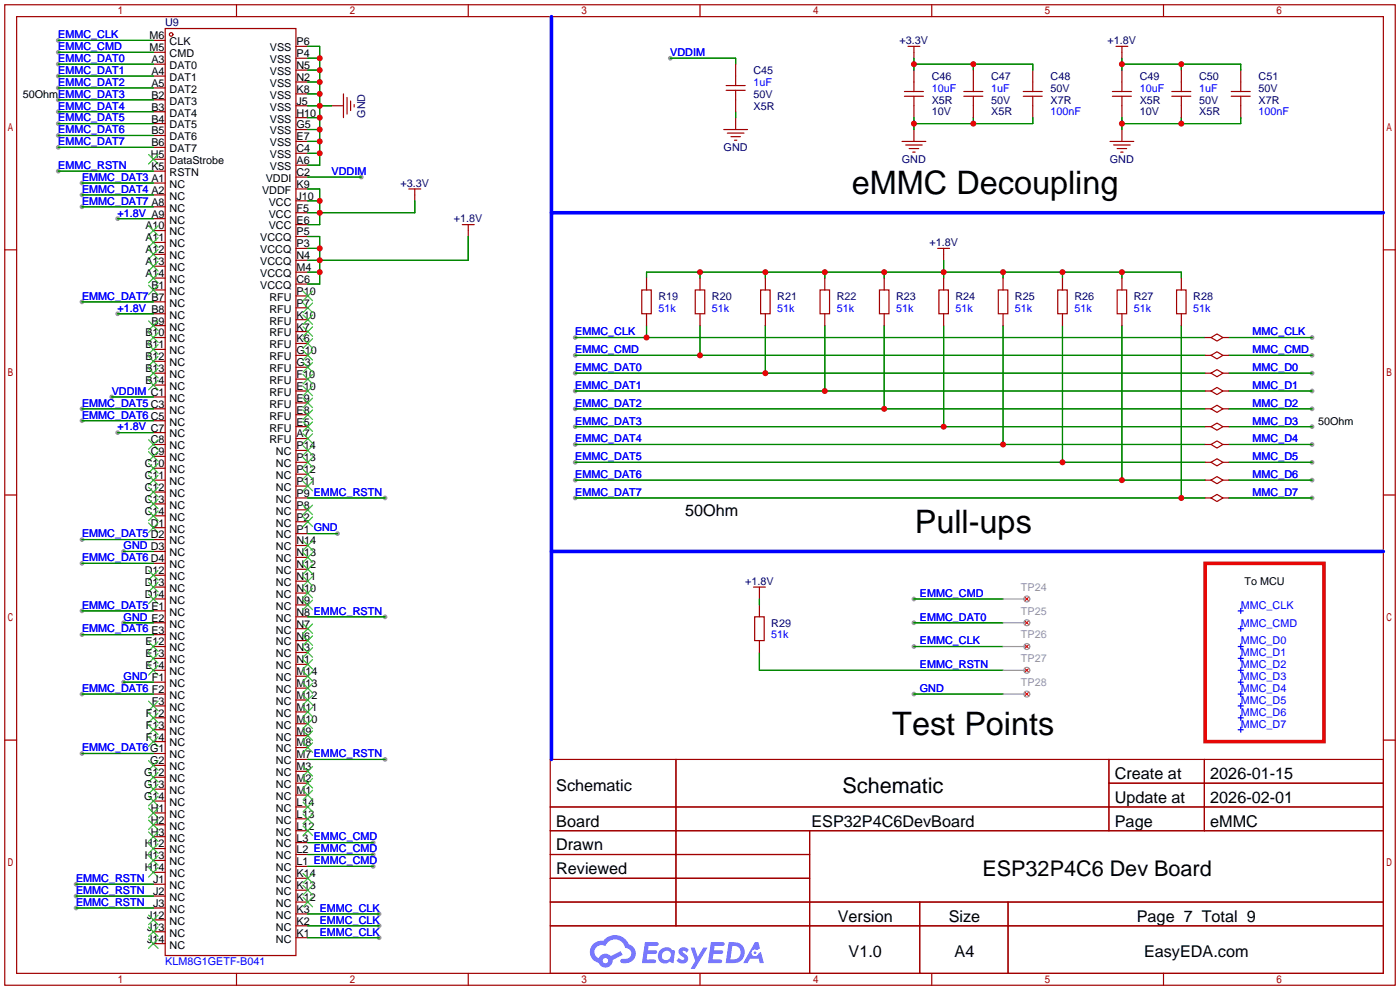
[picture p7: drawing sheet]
<svg xmlns="http://www.w3.org/2000/svg" width="299mm" height="212mm" viewBox="0 0 299 212" stroke-linecap="round" stroke-linejoin="round" font-family="sans-serif">
<g fill="#999">
<circle cx="77.2" cy="37.8" r=".51"/>
<circle cx="143.3" cy="12.4" r=".51"/>
<circle cx="12.4" cy="8.6" r=".51"/>
<circle cx="12.4" cy="11.2" r=".51"/>
<circle cx="12.4" cy="13.7" r=".51"/>
<circle cx="12.4" cy="16.3" r=".51"/>
<circle cx="12.4" cy="18.8" r=".51"/>
<circle cx="12.4" cy="21.3" r=".51"/>
<circle cx="12.4" cy="23.9" r=".51"/>
<circle cx="12.4" cy="26.4" r=".51"/>
<circle cx="12.4" cy="29" r=".51"/>
<circle cx="12.4" cy="31.5" r=".51"/>
<circle cx="122.9" cy="72.1" r=".51"/>
<circle cx="122.9" cy="75.9" r=".51"/>
<circle cx="122.9" cy="79.8" r=".51"/>
<circle cx="122.9" cy="83.6" r=".51"/>
<circle cx="122.9" cy="87.4" r=".51"/>
<circle cx="122.9" cy="91.2" r=".51"/>
<circle cx="122.9" cy="95" r=".51"/>
<circle cx="122.9" cy="98.8" r=".51"/>
<circle cx="122.9" cy="102.6" r=".51"/>
<circle cx="122.9" cy="106.4" r=".51"/>
<circle cx="280.4" cy="72.1" r=".51"/>
<circle cx="280.4" cy="75.9" r=".51"/>
<circle cx="280.4" cy="79.8" r=".51"/>
<circle cx="280.4" cy="83.6" r=".51"/>
<circle cx="280.4" cy="87.4" r=".51"/>
<circle cx="280.4" cy="91.2" r=".51"/>
<circle cx="280.4" cy="95" r=".51"/>
<circle cx="280.4" cy="98.8" r=".51"/>
<circle cx="280.4" cy="102.6" r=".51"/>
<circle cx="280.4" cy="106.4" r=".51"/>
<circle cx="195.3" cy="133.1" r=".51"/>
<circle cx="195.3" cy="128" r=".51"/>
<circle cx="195.3" cy="148.3" r=".51"/>
<circle cx="17.5" cy="39.1" r=".51"/>
<circle cx="17.5" cy="41.7" r=".51"/>
<circle cx="17.5" cy="44.2" r=".51"/>
<circle cx="17.5" cy="89.9" r=".51"/>
<circle cx="25.1" cy="92.5" r=".51"/>
<circle cx="25.1" cy="67.1" r=".51"/>
<circle cx="25.1" cy="46.7" r=".51"/>
<circle cx="17.5" cy="64.5" r=".51"/>
<circle cx="23.9" cy="84.8" r=".51"/>
<circle cx="17.5" cy="87.4" r=".51"/>
<circle cx="17.5" cy="115.3" r=".51"/>
<circle cx="17.5" cy="130.6" r=".51"/>
<circle cx="26.4" cy="117.9" r=".51"/>
<circle cx="26.4" cy="133.1" r=".51"/>
<circle cx="26.4" cy="145.8" r=".51"/>
<circle cx="17.5" cy="120.4" r=".51"/>
<circle cx="17.5" cy="135.6" r=".51"/>
<circle cx="17.5" cy="148.3" r=".51"/>
<circle cx="17.5" cy="161" r=".51"/>
<circle cx="79.8" cy="185.2" r=".51"/>
<circle cx="79.8" cy="182.6" r=".51"/>
<circle cx="79.8" cy="180.1" r=".51"/>
<circle cx="81" cy="200.4" r=".51"/>
<circle cx="81" cy="197.9" r=".51"/>
<circle cx="81" cy="195.3" r=".51"/>
<circle cx="16.3" cy="189" r=".51"/>
<circle cx="16.3" cy="191.5" r=".51"/>
<circle cx="16.3" cy="194.1" r=".51"/>
<circle cx="72.1" cy="114" r=".51"/>
<circle cx="12.4" cy="36.6" r=".51"/>
<circle cx="195.3" cy="138.2" r=".51"/>
<circle cx="82.3" cy="162.3" r=".51"/>
<circle cx="82.3" cy="131.8" r=".51"/>
<circle cx="82.3" cy="106.4" r=".51"/>
</g>
<g fill="none" stroke="#a10000" stroke-width=".25">
<path d="M1 1h297.2v209.6h-297.2zM3.6 3.6h292.1v204.4h-292.1zM50.5 1v2.6M100.1 1v2.6M149.6 1v2.6M199.1 1v2.6M248.7 1v2.6M1 53.4h2.6M295.7 53.4h2.5M1 105.8h2.6M295.7 105.8h2.5M1 158.2h2.6"/>
<path d="M295.7 158.2h2.5M117.6 162.3h178.1v45.7h-178.1zM117.6 172.5h178.1M117.6 177.5h178.1M144.5 162.3v35.6M173 177.5v30.5M237 162.3v15.2M237 167.4h58.7M257.4 162.3v15.2M117.6 182.6h55.4M117.6 192.8h178.1M117.6 187.7h55.4"/>
<path d="M117.6 197.9h178.1M196.6 192.8v15.2M215.4 192.8v15.2M50.5 208v2.6M100.1 208v2.6M149.6 208v2.6M199.1 208v2.6M248.7 208v2.6"/>
</g>
<g fill="#5487ff">
<path d="M145.3 202.7a1.3 1.3 0 0 1 1.9 .3l-.4 .6a.54 .54 0 0 0-.9-.2l.1 .2a1.34 1.34 0 0 1 .9 1.8 1.47 1.47 0 0 1-2.3-.1l.5-.6 .8 .5a.31 .31 0 0 0 .4-.3 .31 .31 0 0 0-.3-.4 1.12 1.12 0 0 1-.7-1.8z"/>
<path d="M147.6 202.5h.9l.6 2 1.2-2h.9l-2.7 4.6h-.9l1-1.7z"/>
<path d="M137.8 201.4h1.7a1.31 1.31 0 0 1 1.2 .2 .4 .4 0 0 1-.3 .5l-1.8 .1-.1 .9h1.6a.4 .4 0 0 1 .4 .4 .4 .4 0 0 1-.5 .4h-1.6l-.2 1.2h1.4a.46 .46 0 0 1 .5 0 .46 .46 0 0 1 .1 .5l-.4 .2h-2.6z"/>
<path d="M151.9 201.4h1.7a1.32 1.32 0 0 1 1.2 .2 .39 .39 0 0 1-.3 .5l-1.8 .1-.1 .9h1.6a.4 .4 0 0 1 .4 .4 .4 .4 0 0 1-.4 .4h-1.7l-.2 1.2h1.4a.46 .46 0 0 1 .5 0 .46 .46 0 0 1 .1 .5l-.4 .2h-2.6z"/>
<path d="M161.3 201.4h.8l.3 1.3-.6 .4a.75 .75 0 0 0-1.1 .3 .75 .75 0 0 0 .5 1 .75 .75 0 0 0 .9-.7l.5-.2 .6 2.3h-.8l-.3-.9h-1.8l-.5 .9h-1z"/>
<path d="M155.7 201.4l-.6 4.4h1.5a2.27 2.27 0 0 0 2.6-2.2 2.27 2.27 0 0 0-2.7-2.2zM156.5 202.1a1.5 1.5 0 0 1 1.8 1.6 1.5 1.5 0 0 1-1.9 1.4h-.3z"/>
<path d="M141.2 203a1.6 1.6 0 0 0-.3 2.3 1.6 1.6 0 0 0 2.3 .2l.7 .3 .3-2.4-.1-.3-.5-.1a1.58 1.58 0 0 0-2.4 0zM141.8 203.5a.98 .98 0 0 1 1.6 .4 .98 .98 0 0 1-1.1 1.3 .94 .94 0 0 1-.9-.7 .94 .94 0 0 1 .4-1z"/>
<path d="M126.8 201.8a2.37 2.37 0 0 0 1.1 4 1.54 1.54 0 0 0 1.8 1 1.54 1.54 0 0 0 1.2-1.6l2.2-1.1-.5-.8-2 1a1.57 1.57 0 0 0-2.7 .5 1.5 1.5 0 0 1-.7-2.1 1.5 1.5 0 0 1 2.2-.5 2.23 2.23 0 0 1 2.3-1.4 2.23 2.23 0 0 1 2 1.8 1.16 1.16 0 0 1 1.2 1.1 1.16 1.16 0 0 1-1.1 1.2h-.7a.47 .47 0 0 0-.5 .4 .47 .47 0 0 0 .4 .5 2.17 2.17 0 0 0 2.5-.9 2.17 2.17 0 0 0-.3-2.7l-.8-.4a3.2 3.2 0 0 0-5.5-.7l-1.1 .1zM128.8 205.3a.6 .6 0 0 1 1.2 0 .6 .6 0 0 1-1.2 0z"/>
<circle cx="161.4" cy="203.6" r=".28"/>
</g>
<g fill="none" stroke="#a10000" stroke-width=".25">
<path d="M32.8 8.6h2.5M32.8 11.2h2.5M32.8 13.7h2.5M32.8 16.3h2.5M32.8 18.8h2.5M35.3 6.1h27.9v198.1h-27.9zM63.2 17.5h2.6M63.2 15h2.6M63.2 12.4h2.6M63.2 9.9h2.6M155.2 18.3h4.1M155.2 19.3h4.1"/>
<path d="M157.2 13.7v4.6M157.2 19.3v4.6M193.3 19.6h4.1M194.1 9.9h2.5M195.3 9.9v2.5M195.3 15v4.6M206 19.6h4.1M208 15v4.6M218.7 19.6h4.1M220.7 15v4.6M237.7 19.6h4.1M238.5 9.9h2.5"/>
<path d="M239.8 9.9v2.5M239.8 15v4.6M250.4 19.6h4.1M252.5 15v4.6M263.1 19.6h4.1M265.2 15v4.6M32.8 21.3h2.5M32.8 23.9h2.5M32.8 26.4h2.5M32.8 29h2.5M32.8 31.5h2.5M32.8 34h2.5"/>
<path d="M32.8 36.6h2.5M32.8 39.1h2.5M63.2 37.8h2.6M63.2 35.3h2.6M63.2 32.8h2.6M63.2 30.2h2.6M63.2 27.7h2.6M63.2 25.1h2.6M63.2 22.6h2.6M63.2 20.1h2.6M70.9 22.6h2.5M73.4 20.1v5"/>
<path d="M74.2 20.8v3.6M74.9 21.6v2M75.7 22.4v.5M154.7 27.7h5.1M155.4 28.4h3.6M156.2 29.2h2M157 30h.5M157.2 25.1v2.6M192.8 30.2h5.1M193.3 20.6h4.1M193.5 31h3.6M194.3 31.8h2"/>
<path d="M195.1 32.5h.5M195.3 20.6v4.5M195.3 27.7v2.5M206 20.6h4.1M208 20.6v4.5M218.7 20.6h4.1M220.7 20.6v4.5M237.2 30.2h5.1M237.7 20.6h4.1M238 31h3.6M238.8 31.8h2M239.5 32.5h.5"/>
<path d="M239.8 20.6v4.5M239.8 27.7v2.5M250.4 20.6h4.1M252.5 20.6v4.5M263.1 20.6h4.1M265.2 20.6v4.5M32.8 41.7h2.5M32.8 44.2h2.5M32.8 46.7h2.5M32.8 49.3h2.5M32.8 51.8h2.5M32.8 54.4h2.5"/>
<path d="M32.8 56.9h2.5M32.8 59.4h2.5M63.2 58.2h2.6M63.2 55.6h2.6M63.2 53.1h2.6M63.2 50.5h2.6M63.2 48h2.6M63.2 45.5h2.6M63.2 42.9h2.6M63.2 40.4h2.6M87.4 40.4h2.5M88.6 40.4v2.5"/>
<path d="M98.8 48h2.5M100.1 48v2.5M138.2 59.4v2.6M149.6 59.4v2.6M163.6 59.4v2.6M176.3 59.4v2.6M189 59.4v2.6M200.4 53.1h2.5M201.7 53.1v2.5M201.7 59.4v2.6M214.4 59.4v2.6M227.1 59.4v2.6"/>
<path d="M239.8 59.4v2.6M252.5 59.4v2.6M32.8 62h2.5M32.8 64.5h2.5M32.8 67.1h2.5M32.8 69.6h2.5M32.8 72.1h2.5M32.8 74.7h2.5M32.8 77.2h2.5M32.8 79.8h2.5M63.2 78.5h2.6M63.2 75.9h2.6"/>
<path d="M63.2 73.4h2.6M63.2 70.9h2.6M63.2 68.3h2.6M63.2 65.8h2.6M63.2 63.2h2.6M63.2 60.7h2.6M137.2 62h2v5.1h-2zM138.2 67.1v2.5M148.6 62h2v5.1h-2zM149.6 67.1v2.5M162.6 62h2v5.1h-2zM163.6 67.1v2.5"/>
<path d="M175.3 62h2v5.1h-2zM176.3 67.1v2.5M188 62h2v5.1h-2zM189 67.1v2.5M200.7 62h2v5.1h-2zM201.7 67.1v2.5M213.4 62h2v5.1h-2zM214.4 67.1v2.5M226.1 62h2v5.1h-2zM227.1 67.1v2.5M238.8 62h2v5.1h-2zM239.8 67.1v2.5"/>
<path d="M251.5 62h2v5.1h-2zM252.5 67.1v2.5M257.6 72.1h1.2M257.6 79.8h1.2M257.6 75.9h1.2M258.8 72.1l1.3-.7 1.3 .7-1.3 .8zM258.8 75.9l1.3-.7 1.3 .7-1.3 .8zM258.8 79.8l1.3-.8 1.3 .8-1.3 .7zM261.4 72.1h1.2M261.4 79.8h1.2M261.4 75.9h1.2M32.8 82.3h2.5"/>
<path d="M32.8 84.8h2.5M32.8 87.4h2.5M32.8 89.9h2.5M32.8 92.5h2.5M32.8 95h2.5M32.8 97.5h2.5M63.2 98.8h2.6M63.2 96.3h2.6M63.2 93.7h2.6M63.2 91.2h2.6M63.2 88.6h2.6M63.2 86.1h2.6"/>
<path d="M63.2 83.6h2.6M63.2 81h2.6M257.6 87.4h1.2M257.6 95h1.2M257.6 98.8h1.2M257.6 91.2h1.2M257.6 83.6h1.2M258.8 83.6l1.3-.8 1.3 .8-1.3 .7zM258.8 87.4l1.3-.8 1.3 .8-1.3 .7zM258.8 91.2l1.3-.8 1.3 .8-1.3 .7zM258.8 95l1.3-.8 1.3 .8-1.3 .8zM258.8 98.8l1.3-.8 1.3 .8-1.3 .8z"/>
<path d="M261.4 87.4h1.2M261.4 95h1.2M261.4 98.8h1.2M261.4 91.2h1.2M261.4 83.6h1.2M32.8 100.1h2.5M32.8 102.6h2.5M32.8 105.2h2.5M32.8 107.7h2.5M32.8 110.2h2.5M32.8 112.8h2.5M32.8 115.3h2.5"/>
<path d="M32.8 117.9h2.5M63.2 119.1h2.6M63.2 116.6h2.6M63.2 114h2.6M63.2 111.5h2.6M63.2 109h2.6M63.2 106.4h2.6M63.2 103.9h2.6M63.2 101.3h2.6M257.6 102.6h1.2M257.6 106.4h1.2M258.8 102.6l1.3-.7 1.3 .7-1.3 .8z"/>
<path d="M258.8 106.4l1.3-.7 1.3 .7-1.3 .8zM261.4 102.6h1.2M261.4 106.4h1.2M32.8 120.4h2.5M32.8 122.9h2.5M32.8 125.5h2.5M32.8 128h2.5M32.8 130.6h2.5M32.8 133.1h2.5M32.8 135.6h2.5M32.8 138.2h2.5M63.2 139.4h2.6"/>
<path d="M63.2 136.9h2.6M63.2 134.4h2.6M63.2 131.8h2.6M63.2 129.3h2.6M63.2 126.7h2.6M63.2 124.2h2.6M63.2 121.7h2.6M161 125.5h2.6M161.3 131.8h2v5.1h-2zM162.3 125.5v2.5M162.3 129.3v2.5M162.3 136.9v2.5"/>
<path d="M32.8 140.7h2.5M32.8 143.3h2.5M32.8 145.8h2.5M32.8 148.3h2.5M32.8 150.9h2.5M32.8 153.4h2.5M32.8 156h2.5M32.8 158.5h2.5M63.2 159.8h2.6M63.2 157.2h2.6M63.2 154.7h2.6M63.2 152.1h2.6"/>
<path d="M63.2 149.6h2.6M63.2 147.1h2.6M63.2 144.5h2.6M63.2 142h2.6M32.8 161h2.5M32.8 163.6h2.5M32.8 166.1h2.5M32.8 168.7h2.5M32.8 171.2h2.5M32.8 173.7h2.5M32.8 176.3h2.5M32.8 178.8h2.5"/>
<path d="M63.2 177.5h2.6M63.2 175h2.6M63.2 172.5h2.6M63.2 169.9h2.6M63.2 167.4h2.6M63.2 164.8h2.6M63.2 162.3h2.6M32.8 181.4h2.5M32.8 183.9h2.5M32.8 186.4h2.5M32.8 189h2.5M32.8 191.5h2.5"/>
<path d="M32.8 194.1h2.5M32.8 196.6h2.5M32.8 199.1h2.5M63.2 197.9h2.6M63.2 195.3h2.6M63.2 192.8h2.6M63.2 190.2h2.6M63.2 187.7h2.6M63.2 185.2h2.6M63.2 182.6h2.6M63.2 180.1h2.6M32.8 201.7h2.5"/>
<path d="M63.2 200.4h2.6"/>
<circle cx="36.6" cy="7.4" r=".38"/>
</g>
<g fill="none" stroke="#3c3" stroke-width=".25">
<path d="M31.7 33l2.1 2.1M33.8 33l-2.1 2.1M31.7 48.3l2.1 2M31.7 50.8l2.1 2M31.7 53.3l2.1 2.1M31.7 55.9l2.1 2M31.7 58.4l2.1 2.1M33.8 48.3l-2.1 2M33.8 50.8l-2.1 2M33.8 53.3l-2.1 2.1M33.8 55.9l-2.1 2M33.8 58.4l-2.1 2.1"/>
<path d="M31.7 61l2.1 2M31.7 68.6l2.1 2M31.7 71.1l2.1 2.1M31.7 73.7l2.1 2M31.7 76.2l2.1 2M31.7 78.7l2.1 2.1M33.8 61l-2.1 2M33.8 68.6l-2.1 2M33.8 71.1l-2.1 2.1M33.8 73.7l-2.1 2M33.8 76.2l-2.1 2M33.8 78.7l-2.1 2.1"/>
<path d="M64.8 77.5l2 2M64.8 74.9l2 2.1M64.8 72.4l2 2M64.8 69.8l2 2.1M64.8 67.3l2 2M64.8 64.8l2 2M64.8 62.2l2 2.1M66.8 77.5l-2 2M66.8 74.9l-2 2.1M66.8 72.4l-2 2M66.8 69.8l-2 2.1M66.8 67.3l-2 2"/>
<path d="M66.8 64.8l-2 2M66.8 62.2l-2 2.1M31.7 81.3l2.1 2M31.7 94l2.1 2M31.7 96.5l2.1 2.1M31.7 99.1l2.1 2M33.8 81.3l-2.1 2M33.8 94l-2.1 2M33.8 96.5l-2.1 2.1M33.8 99.1l-2.1 2M64.8 97.8l2 2M64.8 95.2l2 2.1"/>
<path d="M64.8 92.7l2 2M64.8 90.2l2 2M64.8 87.6l2 2.1M64.8 85.1l2 2M64.8 82.5l2 2.1M64.8 80l2 2M66.8 97.8l-2 2M66.8 95.2l-2 2.1M66.8 92.7l-2 2M66.8 90.2l-2 2M66.8 87.6l-2 2.1M66.8 85.1l-2 2"/>
<path d="M66.8 82.5l-2 2.1M66.8 80l-2 2M31.7 101.6l2.1 2M31.7 104.1l2.1 2.1M31.7 106.7l2.1 2M31.7 109.2l2.1 2.1M31.7 111.8l2.1 2M33.8 101.6l-2.1 2M33.8 104.1l-2.1 2.1M33.8 106.7l-2.1 2M33.8 109.2l-2.1 2.1M33.8 111.8l-2.1 2"/>
<path d="M64.8 118.1l2 2M64.8 115.6l2 2M64.8 110.5l2 2M64.8 107.9l2 2.1M64.8 102.9l2 2M64.8 100.3l2 2.1M66.8 118.1l-2 2M66.8 115.6l-2 2M66.8 110.5l-2 2M66.8 107.9l-2 2.1M66.8 102.9l-2 2M66.8 100.3l-2 2.1"/>
<path d="M31.7 121.9l2.1 2.1M31.7 124.5l2.1 2M31.7 127l2.1 2M31.7 137.2l2.1 2M31.7 139.7l2.1 2M33.8 121.9l-2.1 2.1M33.8 124.5l-2.1 2M33.8 127l-2.1 2M33.8 137.2l-2.1 2M33.8 139.7l-2.1 2M64.8 138.4l2 2.1M64.8 135.9l2 2"/>
<path d="M64.8 133.4l2 2M64.8 128.3l2 2M64.8 125.7l2 2.1M64.8 123.2l2 2M64.8 120.6l2 2.1M66.8 138.4l-2 2.1M66.8 135.9l-2 2M66.8 133.4l-2 2M66.8 128.3l-2 2M66.8 125.7l-2 2.1M66.8 123.2l-2 2M66.8 120.6l-2 2.1"/>
<path d="M31.7 142.2l2.1 2.1M31.7 149.9l2.1 2M31.7 152.4l2.1 2M31.7 154.9l2.1 2.1M31.7 157.5l2.1 2M33.8 142.2l-2.1 2.1M33.8 149.9l-2.1 2M33.8 152.4l-2.1 2M33.8 154.9l-2.1 2.1M33.8 157.5l-2.1 2M64.8 158.8l2 2M64.8 156.2l2 2"/>
<path d="M64.8 153.7l2 2M64.8 151.1l2 2.1M64.8 148.6l2 2M64.8 146.1l2 2M64.8 143.5l2 2M64.8 141l2 2M66.8 158.8l-2 2M66.8 156.2l-2 2M66.8 153.7l-2 2M66.8 151.1l-2 2.1M66.8 148.6l-2 2M66.8 146.1l-2 2"/>
<path d="M66.8 143.5l-2 2M66.8 141l-2 2M31.7 162.6l2.1 2M31.7 165.1l2.1 2M31.7 167.6l2.1 2.1M31.7 170.2l2.1 2M31.7 172.7l2.1 2.1M31.7 175.3l2.1 2M31.7 177.8l2.1 2M33.8 162.6l-2.1 2M33.8 165.1l-2.1 2M33.8 167.6l-2.1 2.1"/>
<path d="M33.8 170.2l-2.1 2M33.8 172.7l-2.1 2.1M33.8 175.3l-2.1 2M33.8 177.8l-2.1 2M64.8 176.5l2 2.1M64.8 174l2 2M64.8 171.5l2 2M64.8 168.9l2 2M64.8 166.4l2 2M64.8 163.8l2 2.1M66.8 176.5l-2 2.1M66.8 174l-2 2"/>
<path d="M66.8 171.5l-2 2M66.8 168.9l-2 2M66.8 166.4l-2 2M66.8 163.8l-2 2.1M31.7 180.3l2.1 2.1M31.7 182.9l2.1 2M31.7 185.4l2.1 2.1M31.7 195.6l2.1 2M31.7 198.1l2.1 2.1M33.8 180.3l-2.1 2.1M33.8 182.9l-2.1 2M33.8 185.4l-2.1 2.1"/>
<path d="M33.8 195.6l-2.1 2M33.8 198.1l-2.1 2.1M64.8 191.8l2 2M64.8 189.2l2 2.1M64.8 186.7l2 2M66.8 191.8l-2 2M66.8 189.2l-2 2.1M66.8 186.7l-2 2M31.7 200.7l2.1 2M33.8 200.7l-2.1 2"/>
</g>
<g fill="none" stroke="#008700" stroke-width=".25">
<path d="M12.4 13.7h20.4M12.4 8.6h20.4M12.4 11.2h20.4M12.4 16.3h20.4M12.4 18.8h20.4M65.8 9.9h2.5v25.4h-2.5M65.8 12.4h2.5M65.8 15h2.5M65.8 17.5h2.5M143.3 12.4h13.9v1.3M195.3 12.4v2.6M195.3 13.7h25.4v1.3"/>
<path d="M208 13.7v1.3M239.8 13.7h25.4v1.3M239.8 12.4v2.6M252.5 13.7v1.3M12.4 26.4h20.4M12.4 21.3h20.4M12.4 23.9h20.4M12.4 29h20.4M12.4 31.5h20.4M12.4 36.6h20.4M17.5 39.1h15.3M65.8 20.1h2.5"/>
<path d="M65.8 22.6h5.1M65.8 25.1h2.5M65.8 27.7h2.5M65.8 30.2h2.5M65.8 32.8h2.5M65.8 37.8h11.4M157.2 23.9v1.2M195.3 25.1v2.6M208 25.1v1.3M220.7 25.1v1.3h-25.4M239.8 25.1v2.6M252.5 25.1v1.3"/>
<path d="M265.2 25.1v1.3h-25.4M17.5 41.7h15.3M17.5 44.2h15.3M25.1 46.7h7.7M65.8 40.4h2.5v7.6h-2.5M65.8 50.5h2.5v10.2h-2.5M65.8 42.9h2.5M65.8 53.1h2.5M65.8 58.2h2.5M88.6 42.9v2.6h-22.8M100.1 50.5v5.1h-34.3M138.2 59.4v-1.2h114.3v1.2"/>
<path d="M149.6 58.2v1.2M163.6 58.2v1.2M176.3 58.2v1.2M189 58.2v1.2M201.7 55.6v3.8M214.4 58.2v1.2M227.1 58.2v1.2M239.8 58.2v1.2M17.5 64.5h15.3M25.1 67.1h7.7M122.9 72.1h134.7M122.9 75.9h134.7"/>
<path d="M122.9 79.8h134.7M138.2 69.6v2.5M149.6 69.6v6.3M163.6 69.6v10.2M176.3 69.6v14M189 69.6v17.8M201.7 69.6v21.6M214.4 69.6v25.4M227.1 69.6v29.2M239.8 69.6v33M252.5 69.6v36.8M262.6 72.1h17.8"/>
<path d="M262.6 75.9h17.8M262.6 79.8h17.8M17.5 87.4h15.3M17.5 89.9h15.3M23.9 84.8h8.9M25.1 92.5h7.7M122.9 83.6h134.7M122.9 87.4h134.7M122.9 91.2h134.7M122.9 95h134.7M122.9 98.8h134.7M262.6 83.6h17.8"/>
<path d="M262.6 87.4h17.8M262.6 91.2h17.8M262.6 95h17.8M262.6 98.8h17.8M17.5 115.3h15.3M26.4 117.9h6.4M65.8 106.4h16.5M65.8 114h6.3M122.9 102.6h134.7M122.9 106.4h134.7M262.6 102.6h17.8M262.6 106.4h17.8"/>
<path d="M17.5 130.6h15.3M17.5 120.4h15.3M17.5 135.6h15.3M26.4 133.1h6.4M65.8 131.8h16.5M162.3 128v1.3M162.3 139.4v3.9h52.1M195.3 133.1h19.1M195.3 128h19.1M195.3 138.2h19.1M17.5 148.3h15.3M26.4 145.8h6.4"/>
<path d="M195.3 148.3h19.1M17.5 161h15.3M65.8 162.3h16.5M16.3 189h16.5M16.3 191.5h16.5M16.3 194.1h16.5M65.8 185.2h14M65.8 182.6h14M65.8 180.1h14M65.8 197.9h15.2M65.8 195.3h15.2M65.8 200.4h15.2"/>
</g>
<path d="M117.9 3.6v158.7M117.9 45.5h177.8M117.9 117.9h177.8" fill="none" stroke="#00f" stroke-width=".76"/>
<path d="M257.6 120.4h25.4v38.1h-25.4z" fill="none" stroke="#f00" stroke-width=".76"/>
<g fill="none" stroke="#00f" stroke-width=".25">
<path d="M264.7 130.6h1M264.7 134.4h1M264.7 138.2h1M265.2 130v1.1M265.2 133.9v1M265.2 137.7v1M264.7 140.7h1M264.7 143.3h1M264.7 145.8h1M264.7 148.3h1M264.7 150.9h1M264.7 153.4h1"/>
<path d="M264.7 156h1M265.2 140.2v1M265.2 142.7v1.1M265.2 145.3v1M265.2 147.8v1M265.2 150.4v1M265.2 152.9v1M265.2 155.4v1.1"/>
</g>
<g fill="none" stroke="#999" stroke-width=".25">
<path d="M214.4 138.2h5.1M214.4 133.1h5.1M214.4 128h5.1M214.4 148.3h5.1M214.4 143.3h5.1"/>
<circle cx="219.5" cy="138.2" r=".63"/>
<circle cx="219.5" cy="133.1" r=".63"/>
<circle cx="219.5" cy="128" r=".63"/>
<circle cx="219.5" cy="148.3" r=".63"/>
<circle cx="219.5" cy="143.3" r=".63"/>
</g>
<path d="M219 137.7l.9 .9M219 132.6l.9 .9M219 127.6l.9 .9M219.9 137.7l-.9 .9M219.9 132.6l-.9 .9M219.9 127.6l-.9 .9M219 147.9l.9 .9M219 142.8l.9 .9M219.9 147.9l-.9 .9M219.9 142.8l-.9 .9" fill="none" stroke="#f00" stroke-width=".21"/>
<g fill="#c00">
<circle cx="68.3" cy="12.4" r=".63"/>
<circle cx="68.3" cy="15" r=".63"/>
<circle cx="68.3" cy="17.5" r=".63"/>
<circle cx="68.3" cy="20.1" r=".63"/>
<circle cx="68.3" cy="22.6" r=".63"/>
<circle cx="68.3" cy="25.1" r=".63"/>
<circle cx="68.3" cy="27.7" r=".63"/>
<circle cx="68.3" cy="30.2" r=".63"/>
<circle cx="68.3" cy="32.8" r=".63"/>
<circle cx="68.3" cy="45.5" r=".63"/>
<circle cx="68.3" cy="42.9" r=".63"/>
<circle cx="68.3" cy="55.6" r=".63"/>
<circle cx="68.3" cy="53.1" r=".63"/>
<circle cx="68.3" cy="58.2" r=".63"/>
<circle cx="195.3" cy="26.4" r=".63"/>
<circle cx="208" cy="26.4" r=".63"/>
<circle cx="195.3" cy="13.7" r=".63"/>
<circle cx="208" cy="13.7" r=".63"/>
<circle cx="239.8" cy="26.4" r=".63"/>
<circle cx="252.5" cy="26.4" r=".63"/>
<circle cx="239.8" cy="13.7" r=".63"/>
<circle cx="252.5" cy="13.7" r=".63"/>
<circle cx="138.2" cy="72.1" r=".63"/>
<circle cx="149.6" cy="75.9" r=".63"/>
<circle cx="163.6" cy="79.8" r=".63"/>
<circle cx="176.3" cy="83.6" r=".63"/>
<circle cx="189" cy="87.4" r=".63"/>
<circle cx="201.7" cy="91.2" r=".63"/>
<circle cx="214.4" cy="95" r=".63"/>
<circle cx="227.1" cy="98.8" r=".63"/>
<circle cx="239.8" cy="102.6" r=".63"/>
<circle cx="252.5" cy="106.4" r=".63"/>
<circle cx="201.7" cy="58.2" r=".63"/>
<circle cx="214.4" cy="58.2" r=".63"/>
<circle cx="227.1" cy="58.2" r=".63"/>
<circle cx="239.8" cy="58.2" r=".63"/>
<circle cx="189" cy="58.2" r=".63"/>
<circle cx="176.3" cy="58.2" r=".63"/>
<circle cx="163.6" cy="58.2" r=".63"/>
<circle cx="149.6" cy="58.2" r=".63"/>
</g>
<g font-size="6.9">
<text x="182.1" y="41.5">eMMC Decoupling</text>
<text x="195.5" y="113.9">Pull-ups</text>
<text x="190.7" y="157.1">Test Points</text>
</g>
<g font-size="4.6">
<text x="180.1" y="169.4">Schematic</text>
<text x="210" y="187.2">ESP32P4C6 Dev Board</text>
</g>
<g font-size="3.5">
<text x="146.5" y="110.2">50Ohm</text>
<text x="238.3" y="166.5">Create at</text>
<text x="258.7" y="166.5">2026-01-15</text>
<text x="118.9" y="169.1">Schematic</text>
<text x="238.3" y="171.6">Update at</text>
<text x="258.7" y="171.6">2026-02-01</text>
<text x="118.9" y="176.7">Board</text>
<text x="173.4" y="176.7">ESP32P4C6DevBoard</text>
<text x="238.3" y="176.7">Page</text>
<text x="258.7" y="176.7">eMMC</text>
<text x="118.9" y="181.8">Drawn</text>
<text x="118.9" y="186.8">Reviewed</text>
<text x="179.1" y="197">Version</text>
<text x="202.8" y="197">Size</text>
<text x="243" y="197">Page 7 Total 9</text>
<text x="181.4" y="204.6">V1.0</text>
<text x="204" y="204.6">A4</text>
<text x="244.5" y="204.6">EasyEDA.com</text>
</g>
<g font-size="2.3" fill="#000080">
<text x="35.3" y="5.6">U9</text>
<text x="192.3" y="9.4">+3.3V</text>
<text x="236.7" y="9.4">+1.8V</text>
<text x="161" y="15.8">C45</text>
<text x="199.1" y="17.1">C46</text>
<text x="211.8" y="17.1">C47</text>
<text x="224.5" y="17.1">C48</text>
<text x="243.6" y="17.1">C49</text>
<text x="256.3" y="17.1">C50</text>
<text x="269" y="17.1">C51</text>
<text x="161" y="20.9">50V</text>
<text x="161" y="23.4">X5R</text>
<text x="199.1" y="22.1">X5R</text>
<text x="211.8" y="22.1">50V</text>
<text x="224.5" y="19.6">50V</text>
<text x="224.5" y="22.1">X7R</text>
<text x="243.6" y="22.1">X5R</text>
<text x="256.3" y="22.1">50V</text>
<text x="269" y="19.6">50V</text>
<text x="269" y="22.1">X7R</text>
<text x="78" y="25.2" transform="rotate(-90 78 25.2)">GND</text>
<text x="199.1" y="24.7">10V</text>
<text x="211.8" y="24.7">X5R</text>
<text x="243.6" y="24.7">10V</text>
<text x="256.3" y="24.7">X5R</text>
<text x="154.7" y="32.3">GND</text>
<text x="192.8" y="34.8">GND</text>
<text x="237.2" y="34.8">GND</text>
<text x="85.6" y="39.9">+3.3V</text>
<text x="97" y="47.5">+1.8V</text>
<text x="198.6" y="52.6">+1.8V</text>
<text x="140.7" y="64.1">R19</text>
<text x="152.1" y="64.1">R20</text>
<text x="166.1" y="64.1">R21</text>
<text x="178.8" y="64.1">R22</text>
<text x="191.5" y="64.1">R23</text>
<text x="204.2" y="64.1">R24</text>
<text x="216.9" y="64.1">R25</text>
<text x="229.6" y="64.1">R26</text>
<text x="242.3" y="64.1">R27</text>
<text x="255" y="64.1">R28</text>
<text x="159.3" y="125">+1.8V</text>
<text x="164.8" y="133.9">R29</text>
</g>
<g font-size="2.3" fill="#00f">
<text x="12.4" y="8.2">EMMC_CLK</text>
<text x="12.4" y="10.7">EMMC_CMD</text>
<text x="143.3" y="12">VDDIM</text>
<text x="12.4" y="13.3">EMMC_DAT0</text>
<text x="12.4" y="15.8">EMMC_DAT1</text>
<text x="12.4" y="18.3">EMMC_DAT2</text>
<text x="12.4" y="23.4">EMMC_DAT4</text>
<text x="161" y="18.3">1uF</text>
<text x="199.1" y="19.6">10uF</text>
<text x="211.8" y="19.6">1uF</text>
<text x="243.6" y="19.6">10uF</text>
<text x="256.3" y="19.6">1uF</text>
<text x="12.4" y="26">EMMC_DAT5</text>
<text x="12.4" y="28.5">EMMC_DAT6</text>
<text x="224.5" y="24.7">100nF</text>
<text x="269" y="24.7">100nF</text>
<text x="12.4" y="31">EMMC_DAT7</text>
<text x="12.4" y="36.1">EMMC_RSTN</text>
<text x="17.5" y="38.7">EMMC_DAT3 A1</text>
<text x="17.5" y="41.2">EMMC_DAT4 A2</text>
<text x="70.9" y="37.4">VDDIM</text>
<text x="17.5" y="43.7">EMMC_DAT7 A8</text>
<text x="25.1" y="46.3">+1.8V A9</text>
<text x="17.5" y="64.1">EMMC_DAT7 B7</text>
<text x="25.1" y="66.6">+1.8V B8</text>
<text x="122.9" y="71.7">EMMC_CLK</text>
<text x="140.7" y="66.6">51k</text>
<text x="152.1" y="66.6">51k</text>
<text x="166.1" y="66.6">51k</text>
<text x="178.8" y="66.6">51k</text>
<text x="191.5" y="66.6">51k</text>
<text x="204.2" y="66.6">51k</text>
<text x="216.9" y="66.6">51k</text>
<text x="229.6" y="66.6">51k</text>
<text x="242.3" y="66.6">51k</text>
<text x="255" y="66.6">51k</text>
<text x="267.7" y="71.7">MMC_CLK</text>
<text x="122.9" y="75.5">EMMC_CMD</text>
<text x="267.7" y="75.5">MMC_CMD</text>
<text x="122.9" y="79.3">EMMC_DAT0</text>
<text x="122.9" y="83.1">EMMC_DAT1</text>
<text x="267.7" y="79.3">MMC_D0</text>
<text x="267.7" y="83.1">MMC_D1</text>
<text x="17.5" y="89.5">EMMC_DAT6 C5</text>
<text x="17.5" y="86.9">EMMC_DAT5 C3</text>
<text x="23.9" y="84.4">VDDIM C1</text>
<text x="122.9" y="86.9">EMMC_DAT2</text>
<text x="267.7" y="86.9">MMC_D2</text>
<text x="25.1" y="92">+1.8V C7</text>
<text x="122.9" y="90.7">EMMC_DAT3</text>
<text x="122.9" y="94.5">EMMC_DAT4</text>
<text x="267.7" y="90.7">MMC_D3</text>
<text x="267.7" y="94.5">MMC_D4</text>
<text x="122.9" y="98.3">EMMC_DAT5</text>
<text x="267.7" y="98.3">MMC_D5</text>
<text x="122.9" y="102.2">EMMC_DAT6</text>
<text x="122.9" y="106">EMMC_DAT7</text>
<text x="267.7" y="102.2">MMC_D6</text>
<text x="267.7" y="106">MMC_D7</text>
<text x="17.5" y="114.9">EMMC_DAT5 D2</text>
<text x="17.5" y="119.9">EMMC_DAT6 D4</text>
<text x="26.4" y="117.4">GND D3</text>
<text x="17.5" y="130.1">EMMC_DAT5 E1</text>
<text x="196.6" y="127.6">EMMC_CMD</text>
<text x="265.2" y="130.1">MMC_CLK</text>
<text x="17.5" y="135.2">EMMC_DAT6 E3</text>
<text x="26.4" y="132.6">GND E2</text>
<text x="164.8" y="136.4">51k</text>
<text x="196.6" y="132.6">EMMC_DAT0</text>
<text x="196.6" y="137.7">EMMC_CLK</text>
<text x="265.2" y="133.9">MMC_CMD</text>
<text x="265.2" y="137.7">MMC_D0</text>
<text x="196.6" y="142.8">EMMC_RSTN</text>
<text x="265.2" y="140.3">MMC_D1</text>
<text x="265.2" y="142.8">MMC_D2</text>
<text x="17.5" y="147.9">EMMC_DAT6 F2</text>
<text x="26.4" y="145.3">GND F1</text>
<text x="196.6" y="147.9">GND</text>
<text x="265.2" y="145.3">MMC_D3</text>
<text x="265.2" y="147.9">MMC_D4</text>
<text x="265.2" y="150.4">MMC_D5</text>
<text x="265.2" y="153">MMC_D6</text>
<text x="265.2" y="155.5">MMC_D7</text>
<text x="17.5" y="160.6">EMMC_DAT6G1</text>
<text x="16.3" y="188.5">EMMC_RSTN</text>
<text x="16.3" y="191.1">EMMC_RSTN</text>
<text x="16.3" y="193.6">EMMC_RSTN</text>
<text x="68.3" y="197.4">EMMC_CLK</text>
<text x="68.3" y="194.9">EMMC_CLK</text>
<text x="68.3" y="199.9">EMMC_CLK</text>
<text x="35.3" y="206.3">KLM8G1GETF-B041</text>
</g>
<g font-size="2.3">
<text x="32" y="8.4">M6</text>
<text x="32" y="10.9">M5</text>
<text x="36.2" y="9.7">CLK</text>
<text x="57.7" y="10.9">VSS</text>
<text x="63.4" y="9.7">P6</text>
<text x="32.4" y="13.5">A3</text>
<text x="32.4" y="16">A4</text>
<text x="36.2" y="12.2">CMD</text>
<text x="36.2" y="14.8">DAT0</text>
<text x="36.2" y="17.3">DAT1</text>
<text x="57.7" y="16">VSS</text>
<text x="57.7" y="13.5">VSS</text>
<text x="63.4" y="17.3">N2</text>
<text x="63.4" y="14.8">N5</text>
<text x="63.4" y="12.2">P4</text>
<text x="4.9" y="20.9">50OhmEMMC_DAT3</text>
<text x="32.4" y="18.6">A5</text>
<text x="32.4" y="21.1">B2</text>
<text x="32.4" y="23.6">B3</text>
<text x="36.2" y="19.8">DAT2</text>
<text x="36.2" y="22.4">DAT3</text>
<text x="57.7" y="23.6">VSS</text>
<text x="57.7" y="21.1">VSS</text>
<text x="57.7" y="18.6">VSS</text>
<text x="63.4" y="22.4">J5</text>
<text x="63.4" y="19.8">K8</text>
<text x="32.4" y="26.2">B4</text>
<text x="32.4" y="28.7">B5</text>
<text x="36.2" y="24.9">DAT4</text>
<text x="36.2" y="27.5">DAT5</text>
<text x="36.2" y="30">DAT6</text>
<text x="57.7" y="28.7">VSS</text>
<text x="57.7" y="26.2">VSS</text>
<text x="63.4" y="30">E7</text>
<text x="63.4" y="27.5">G5</text>
<text x="63.4" y="24.9">H10</text>
<text x="32.2" y="33.8">H5</text>
<text x="32.4" y="31.3">B6</text>
<text x="36.2" y="32.5">DAT7</text>
<text x="36.2" y="35.1">DataStrobe</text>
<text x="57.7" y="33.8">VSS</text>
<text x="57.7" y="31.3">VSS</text>
<text x="63.4" y="35.1">A6</text>
<text x="63.4" y="32.5">C4</text>
<text x="32.4" y="36.3">K5</text>
<text x="36.2" y="37.6">RSTN</text>
<text x="36.2" y="40.2">NC</text>
<text x="56" y="41.4">VDDF</text>
<text x="56.8" y="38.9">VDDI</text>
<text x="57.7" y="36.3">VSS</text>
<text x="63.4" y="40.2">K9</text>
<text x="63.4" y="37.6">C2</text>
<text x="36.2" y="42.7">NC</text>
<text x="36.2" y="45.2">NC</text>
<text x="36.2" y="47.8">NC</text>
<text x="57.4" y="46.5">VCC</text>
<text x="57.4" y="44">VCC</text>
<text x="63.4" y="47.8">E6</text>
<text x="63.4" y="45.2">F5</text>
<text x="63.4" y="42.7">J10</text>
<text x="31.1" y="49">A10</text>
<text x="31.1" y="51.6">A11</text>
<text x="36.2" y="50.3">NC</text>
<text x="36.2" y="52.9">NC</text>
<text x="55.6" y="51.6">VCCQ</text>
<text x="57.4" y="49">VCC</text>
<text x="63.4" y="52.9">P3</text>
<text x="63.4" y="50.3">P5</text>
<text x="31.1" y="54.1">A12</text>
<text x="31.1" y="56.7">A13</text>
<text x="31.1" y="59.2">A14</text>
<text x="36.2" y="55.4">NC</text>
<text x="36.2" y="57.9">NC</text>
<text x="55.6" y="59.2">VCCQ</text>
<text x="55.6" y="56.7">VCCQ</text>
<text x="55.6" y="54.1">VCCQ</text>
<text x="63.4" y="57.9">M4</text>
<text x="63.4" y="55.4">N4</text>
<text x="32.4" y="61.7">B1</text>
<text x="36.2" y="60.5">NC</text>
<text x="36.2" y="63">NC</text>
<text x="36.2" y="65.6">NC</text>
<text x="55.6" y="61.7">VCCQ</text>
<text x="57.6" y="64.3">RFU</text>
<text x="63.4" y="65.6">P7</text>
<text x="63.4" y="63">P10</text>
<text x="63.4" y="60.5">C6</text>
<text x="31.1" y="71.9">B10</text>
<text x="32.4" y="69.4">B9</text>
<text x="36.2" y="68.1">NC</text>
<text x="36.2" y="70.6">NC</text>
<text x="57.6" y="71.9">RFU</text>
<text x="57.6" y="69.4">RFU</text>
<text x="57.6" y="66.8">RFU</text>
<text x="63.4" y="70.6">K7</text>
<text x="63.4" y="68.1">K10</text>
<text x="31.1" y="74.4">B11</text>
<text x="31.1" y="77">B12</text>
<text x="36.2" y="73.2">NC</text>
<text x="36.2" y="75.7">NC</text>
<text x="57.6" y="77">RFU</text>
<text x="57.6" y="74.4">RFU</text>
<text x="63.4" y="75.7">G10</text>
<text x="63.4" y="73.2">K6</text>
<text x="31.1" y="79.5">B13</text>
<text x="31.1" y="82.1">B14</text>
<text x="36.2" y="78.3">NC</text>
<text x="36.2" y="80.8">NC</text>
<text x="36.2" y="83.3">NC</text>
<text x="57.6" y="82.1">RFU</text>
<text x="57.6" y="79.5">RFU</text>
<text x="63.4" y="83.3">E10</text>
<text x="63.4" y="80.8">F10</text>
<text x="63.4" y="78.3">G3</text>
<text x="36.2" y="85.9">NC</text>
<text x="36.2" y="88.4">NC</text>
<text x="57.6" y="89.7">RFU</text>
<text x="57.6" y="87.1">RFU</text>
<text x="57.6" y="84.6">RFU</text>
<text x="63.4" y="88.4">E8</text>
<text x="63.4" y="85.9">E9</text>
<text x="32.2" y="94.8">C8</text>
<text x="36.2" y="91">NC</text>
<text x="36.2" y="93.5">NC</text>
<text x="57.6" y="94.8">RFU</text>
<text x="57.6" y="92.2">RFU</text>
<text x="63.4" y="93.5">A7</text>
<text x="63.4" y="91">E5</text>
<text x="281.7" y="90.7">50Ohm</text>
<text x="30.9" y="99.8">C10</text>
<text x="32.2" y="97.3">C9</text>
<text x="36.2" y="96">NC</text>
<text x="36.2" y="98.6">NC</text>
<text x="36.2" y="101.1">NC</text>
<text x="59" y="99.8">NC</text>
<text x="59" y="97.3">NC</text>
<text x="63.4" y="101.1">P12</text>
<text x="63.4" y="98.6">P13</text>
<text x="63.4" y="96">P14</text>
<text x="30.9" y="102.4">C11</text>
<text x="30.9" y="104.9">C12</text>
<text x="30.9" y="107.5">C13</text>
<text x="36.2" y="103.7">NC</text>
<text x="36.2" y="106.2">NC</text>
<text x="59" y="107.5">NC</text>
<text x="59" y="104.9">NC</text>
<text x="59" y="102.4">NC</text>
<text x="63.4" y="106.2">P9 EMMC_RSTN</text>
<text x="63.4" y="103.7">P11</text>
<text x="30.9" y="110">C14</text>
<text x="32.2" y="112.5">D1</text>
<text x="36.2" y="108.7">NC</text>
<text x="36.2" y="111.3">NC</text>
<text x="36.2" y="113.8">NC</text>
<text x="59" y="112.5">NC</text>
<text x="59" y="110">NC</text>
<text x="63.4" y="113.8">P1 GND</text>
<text x="63.4" y="111.3">P2</text>
<text x="63.4" y="108.7">P8</text>
<text x="36.2" y="116.4">NC</text>
<text x="36.2" y="118.9">NC</text>
<text x="59" y="117.6">NC</text>
<text x="59" y="115.1">NC</text>
<text x="63.4" y="118.9">N13</text>
<text x="63.4" y="116.4">N14</text>
<text x="30.9" y="122.7">D12</text>
<text x="30.9" y="125.2">D13</text>
<text x="36.2" y="121.4">NC</text>
<text x="36.2" y="124">NC</text>
<text x="59" y="125.2">NC</text>
<text x="59" y="122.7">NC</text>
<text x="59" y="120.2">NC</text>
<text x="63.4" y="124">N11</text>
<text x="63.4" y="121.4">N12</text>
<text x="266" y="125">To MCU</text>
<text x="30.9" y="127.8">D14</text>
<text x="36.2" y="126.5">NC</text>
<text x="36.2" y="129.1">NC</text>
<text x="36.2" y="131.6">NC</text>
<text x="59" y="130.3">NC</text>
<text x="59" y="127.8">NC</text>
<text x="63.4" y="131.6">N8 EMMC_RSTN</text>
<text x="63.4" y="129.1">N9</text>
<text x="63.4" y="126.5">N10</text>
<text x="31.1" y="137.9">E12</text>
<text x="36.2" y="134.1">NC</text>
<text x="36.2" y="136.7">NC</text>
<text x="59" y="137.9">NC</text>
<text x="59" y="135.4">NC</text>
<text x="59" y="132.9">NC</text>
<text x="63.4" y="136.7">N6</text>
<text x="63.4" y="134.1">N7</text>
<text x="31.1" y="140.5">E13</text>
<text x="31.1" y="143">E14</text>
<text x="36.2" y="139.2">NC</text>
<text x="36.2" y="141.8">NC</text>
<text x="59" y="143">NC</text>
<text x="59" y="140.5">NC</text>
<text x="63.4" y="141.8">N1</text>
<text x="63.4" y="139.2">N3</text>
<text x="36.2" y="144.3">NC</text>
<text x="36.2" y="146.8">NC</text>
<text x="36.2" y="149.4">NC</text>
<text x="59" y="148.1">NC</text>
<text x="59" y="145.6">NC</text>
<text x="63.4" y="149.4">M12</text>
<text x="63.4" y="146.8">M13</text>
<text x="63.4" y="144.3">M14</text>
<text x="31.2" y="153.2">F12</text>
<text x="31.2" y="155.7">F13</text>
<text x="32.5" y="150.6">F3</text>
<text x="36.2" y="151.9">NC</text>
<text x="36.2" y="154.5">NC</text>
<text x="59" y="155.7">NC</text>
<text x="59" y="153.2">NC</text>
<text x="59" y="150.6">NC</text>
<text x="63.4" y="154.5">M10</text>
<text x="63.4" y="151.9">M11</text>
<text x="31.2" y="158.3">F14</text>
<text x="36.2" y="157">NC</text>
<text x="36.2" y="159.5">NC</text>
<text x="59" y="160.8">NC</text>
<text x="59" y="158.3">NC</text>
<text x="63.4" y="159.5">M8</text>
<text x="63.4" y="157">M9</text>
<text x="30.8" y="165.9">G12</text>
<text x="32.1" y="163.3">G2</text>
<text x="36.2" y="162.1">NC</text>
<text x="36.2" y="164.6">NC</text>
<text x="36.2" y="167.2">NC</text>
<text x="59" y="165.9">NC</text>
<text x="59" y="163.3">NC</text>
<text x="63.4" y="167.2">M2</text>
<text x="63.4" y="164.6">M3</text>
<text x="63.4" y="162.1">M7 EMMC_RSTN</text>
<text x="30.8" y="168.4">G13</text>
<text x="30.8" y="171">G14</text>
<text x="32.2" y="173.5">H1</text>
<text x="36.2" y="169.7">NC</text>
<text x="36.2" y="172.2">NC</text>
<text x="59" y="173.5">NC</text>
<text x="59" y="171">NC</text>
<text x="59" y="168.4">NC</text>
<text x="63.4" y="172.2">L14</text>
<text x="63.4" y="169.7">M1</text>
<text x="32.2" y="176">H2</text>
<text x="32.2" y="178.6">H3</text>
<text x="36.2" y="174.8">NC</text>
<text x="36.2" y="177.3">NC</text>
<text x="36.2" y="179.9">NC</text>
<text x="59" y="178.6">NC</text>
<text x="59" y="176">NC</text>
<text x="63.4" y="179.9">L3 EMMC_CMD</text>
<text x="63.4" y="177.3">L12</text>
<text x="63.4" y="174.8">L13</text>
<text x="30.9" y="181.1">H12</text>
<text x="30.9" y="183.7">H13</text>
<text x="36.2" y="182.4">NC</text>
<text x="36.2" y="184.9">NC</text>
<text x="59" y="183.7">NC</text>
<text x="59" y="181.1">NC</text>
<text x="63.4" y="184.9">L1 EMMC_CMD</text>
<text x="63.4" y="182.4">L2 EMMC_CMD</text>
<text x="30.9" y="186.2">H14</text>
<text x="32.7" y="188.7">J1</text>
<text x="32.7" y="191.3">J2</text>
<text x="36.2" y="187.5">NC</text>
<text x="36.2" y="190">NC</text>
<text x="59" y="191.3">NC</text>
<text x="59" y="188.7">NC</text>
<text x="59" y="186.2">NC</text>
<text x="63.4" y="190">K13</text>
<text x="63.4" y="187.5">K14</text>
<text x="31.5" y="196.4">J12</text>
<text x="32.7" y="193.8">J3</text>
<text x="36.2" y="192.6">NC</text>
<text x="36.2" y="195.1">NC</text>
<text x="36.2" y="197.6">NC</text>
<text x="59" y="196.4">NC</text>
<text x="59" y="193.8">NC</text>
<text x="63.4" y="197.6">K2</text>
<text x="63.4" y="195.1">K3</text>
<text x="63.4" y="192.6">K12</text>
<text x="31.5" y="198.9">J13</text>
<text x="31.5" y="201.4">J14</text>
<text x="36.2" y="200.2">NC</text>
<text x="36.2" y="202.7">NC</text>
<text x="59" y="201.4">NC</text>
<text x="59" y="198.9">NC</text>
<text x="63.4" y="200.2">K1</text>
</g>
<g font-size="2.3" fill="#999">
<text x="218.2" y="131.4">TP25</text>
<text x="218.2" y="126.3">TP24</text>
<text x="218.2" y="136.4">TP26</text>
<text x="218.2" y="141.5">TP27</text>
<text x="218.2" y="146.6">TP28</text>
</g>
</svg>
